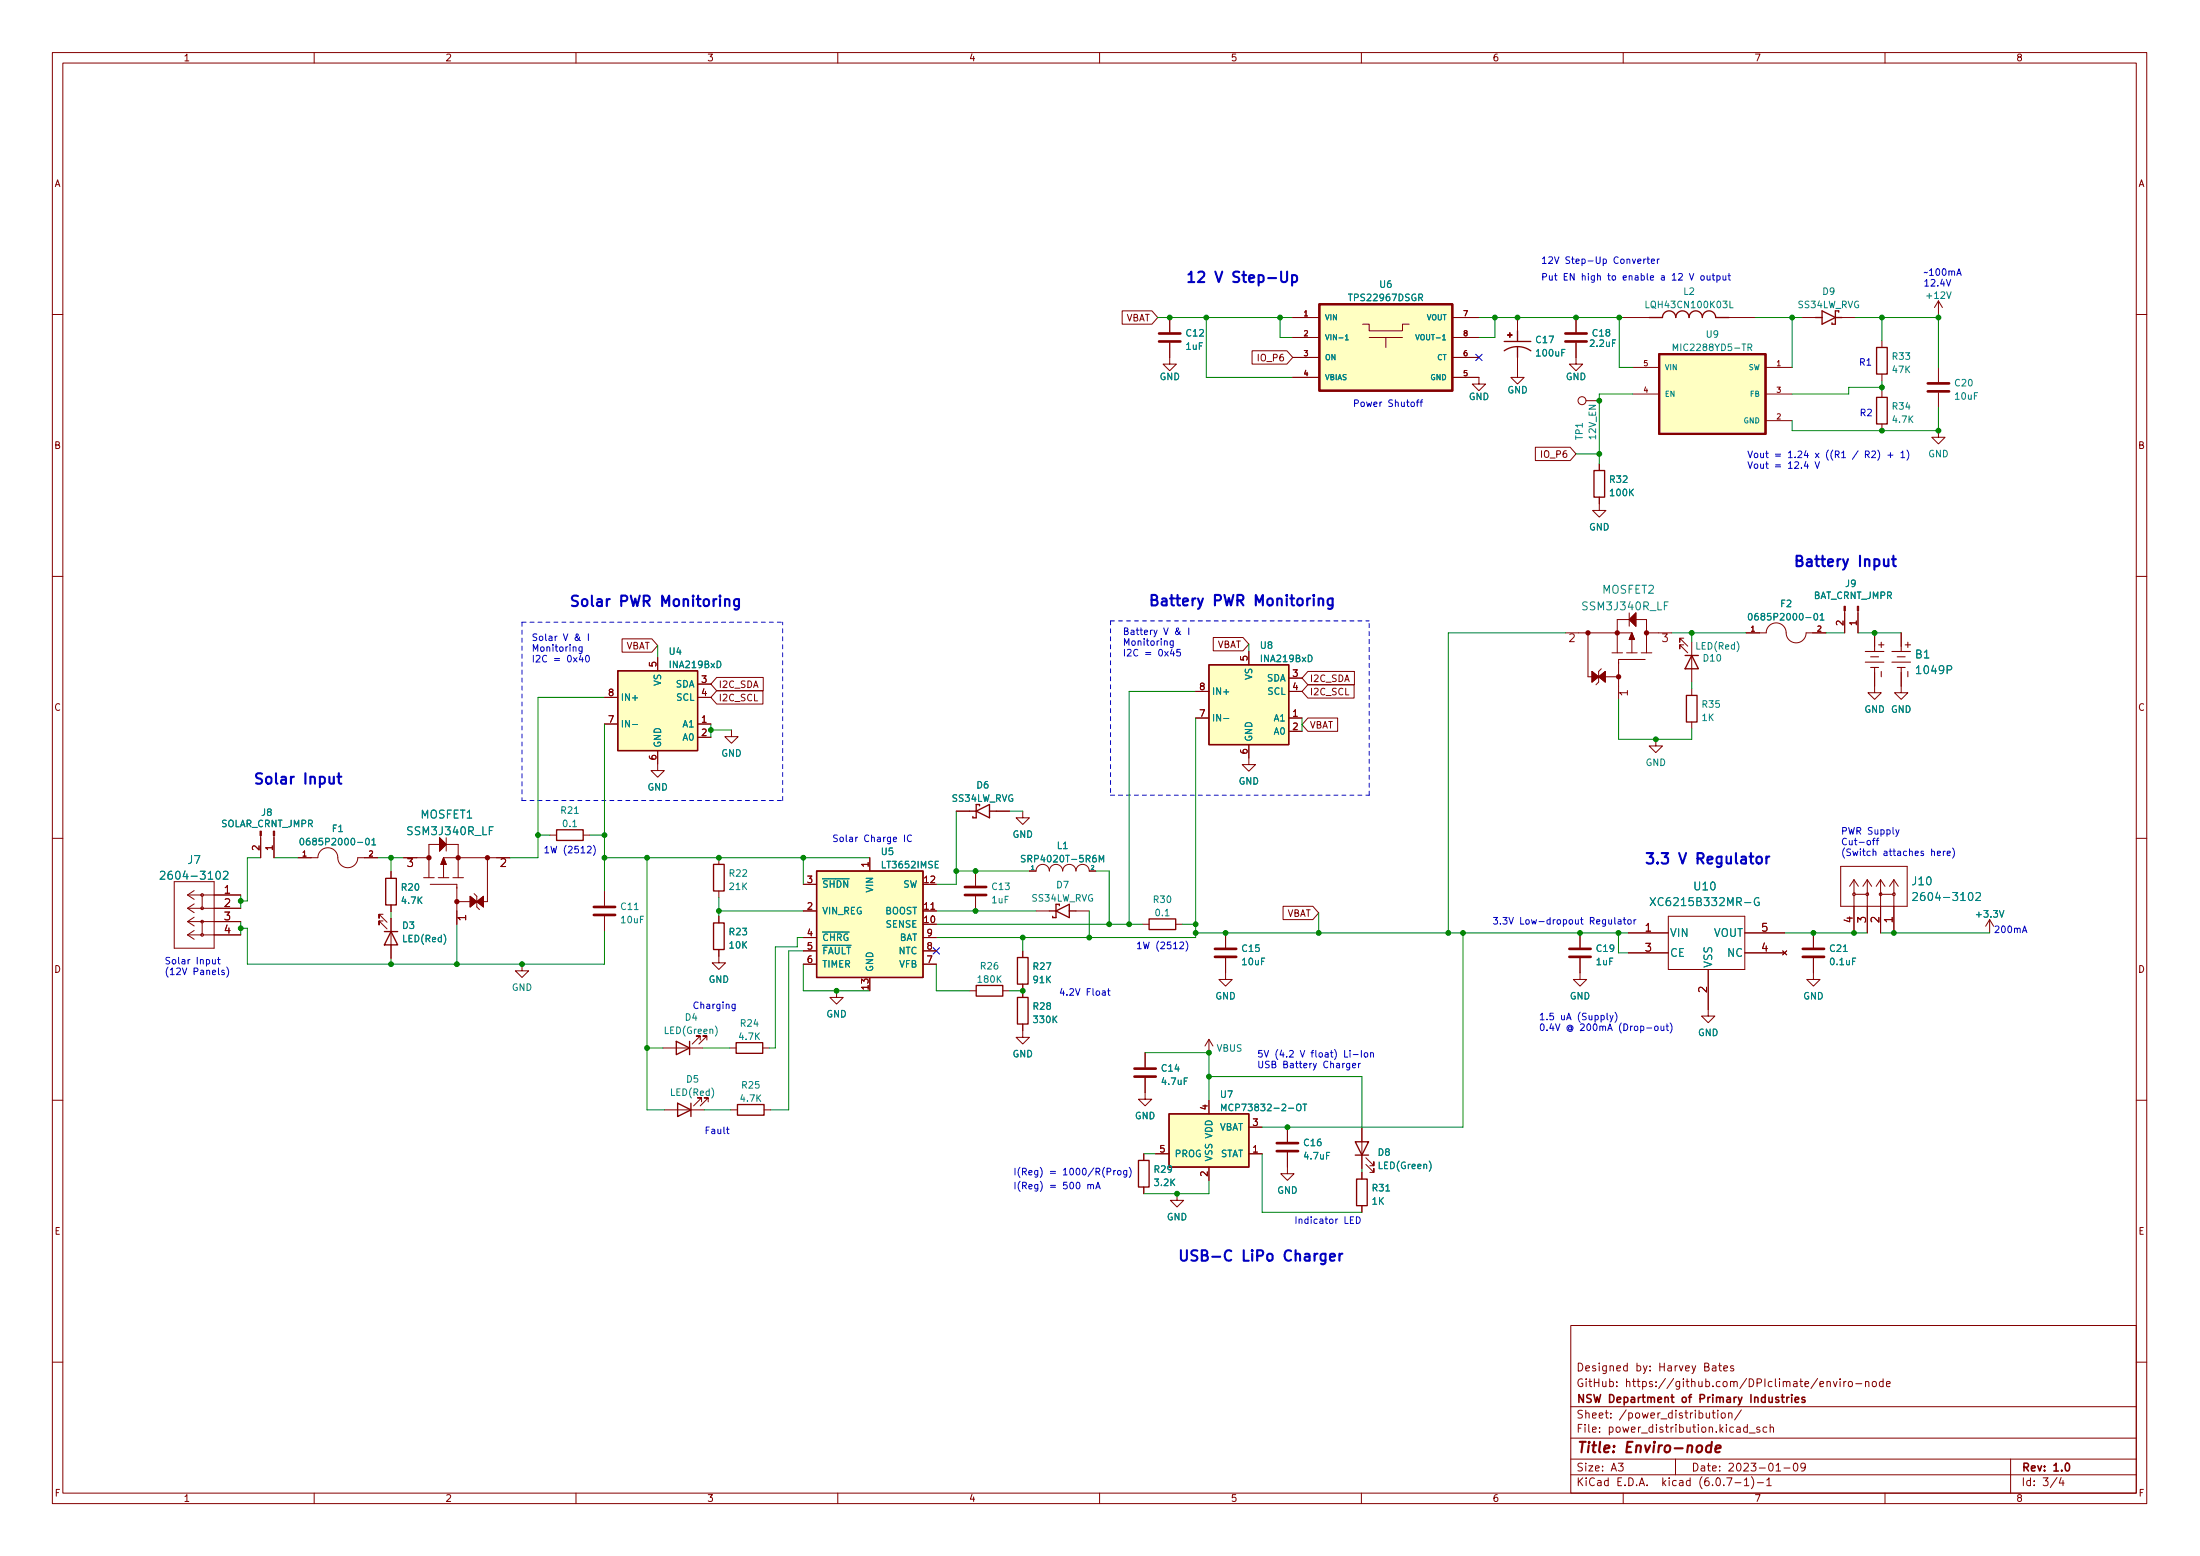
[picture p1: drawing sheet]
<svg xmlns="http://www.w3.org/2000/svg" width="420mm" height="297mm" viewBox="0 0 420 297" stroke-linecap="round" stroke-linejoin="round" font-family="sans-serif">
<g fill="none" stroke="#840000" stroke-width=".19">
<path d="M10 10h400v277h-400zM12 12h396v273h-396zM60 10v2M110 10v2M160 10v2M210 10v2M260 10v2M310 10v2M360 10v2M214.3 59.3h5.7l1.1 1.3-1.1 1.3h-5.7zM370.2 57.4l-.8 1.3M370.2 57.4v2.6"/>
<path d="M370.2 57.4l.8 1.3M10 60h2M223.4 65.4v4.1h1.3l-1.3 1.3-1.3-1.3h1.3M223.4 60.6v2.8M239.1 67h6.7l1.1 1.2-1.1 1.3h-6.7zM246.9 60.6h5.1M246.9 64.4h5.1M246.9 68.2h5.1M246.9 72h5.1M260.2 61.9h1.3v1.3h6.3v-1.3h1.3M261.5 64.4h6.3M264.7 64.4v1.9"/>
<path d="M277.4 72h5v1.3h1.3l-1.3 1.3-1.2-1.3h1.2M277.4 60.6h5M277.4 64.4h5M277.4 68.2h5M289.8 68.2v3.8h1.3l-1.3 1.3-1.3-1.3h1.3M289.8 60.6v2.6M301 65.4v4.1h1.3l-1.3 1.3-1.3-1.3h1.3M301 60.6v2.8M302.9 76.5h2.5M309.9 60.6h5.1M311.8 70.1h5.1M311.8 75.2h5.1"/>
<path d="M330.2 60.6h5.1M337.2 70.1h5.1M337.2 75.2h5.1M344.2 60.6h2.5M351.8 60.6h2.5M359.4 65.1v1.2M359.4 71.4v1.3M359.4 74.6v1.3M370.2 70.1v2.8M370.2 75v2.8M408 60h2M293.2 85.4h6.7l1.1 1.3-1.1 1.2h-6.7z"/>
<path d="M305.4 94.9v2.5h1.3l-1.3 1.3-1.2-1.3h1.2M305.4 88.6v1.2M337.2 80.3h5.1M359.4 80.9v1.3M370.2 82.2v1.3h1.3l-1.3 1.2-1.3-1.2h1.3M10 110h2M311.1 118.3h-2.2v6.3M311.1 117v2.5M312.4 117v2.5l-1.3-1.2zM312.4 118.3h2.1v6.3M352.3 116.6v4.2M354.8 116.6v4.2"/>
<path d="M408 110h2M115.4 138.2h2.6M115.4 133.1h2.6M118.8 122h5.7l1.1 1.2-1.1 1.3h-5.7zM125.6 125.5v2.6M133.2 138.2h2.6M133.2 130.6h2.6M133.2 133.1h2.6M136.9 131.9h8.8v2.5h-8.8l-1.1-1.3zM136.9 129.3h8.9v2.6h-8.9l-1.1-1.3zM139.7 139.4v1.2h1.3l-1.3 1.3-1.3-1.3h1.3M228.3 137.1h2.6"/>
<path d="M228.3 132h2.6M231.7 121.7h5.7l1.1 1.3-1.1 1.2h-5.7zM238.5 124.4v2.5M246.1 137.1h2.6M246.1 139.6h2.6M246.1 129.4h2.6M246.1 132h2.6M249.8 137.1h5.7v2.5h-5.7l-1.1-1.3zM249.8 130.7h8.8v2.6h-8.8l-1.1-1.3zM249.8 128.2h8.9v2.5h-8.9l-1.1-1.3zM299 120.8h12.7M303.3 120.8v8.4h.7"/>
<path d="M304 128.2v2l2.6-2v2zM305.8 127.7l-.5 .5v2l-.5 .5M306.6 129.2h2.5M307.8 124.6h2.1M310.6 124.6h2.1M311.7 122.1v2.5M311.7 120.8l.5 1.3h-1.1zM313.4 124.6h2.1M314.2 125.9h-5.1v7.6M314.5 120.8h4.8M321.6 121.8h-.8v.8v-.8l1.5 1.6M321.6 123.1h-.8v.8v-.8l1.5 1.5"/>
<path d="M323.1 122.6v7.6M323.1 131.5v1.3M323.1 137.8v1.3M333.5 120.8h3.8a1.93 1.93 0 0 1 2.1-1.9 1.93 1.93 0 0 1 1.8 2.2 1.9 1.9 0 0 0 2 1.6 1.9 1.9 0 0 0 1.7-1.9h3.8M358 128.4v3.8h1.3l-1.3 1.3-1.3-1.3h1.3M358 120.8v2.6M363.1 128.4v3.8h1.3l-1.3 1.3-1.3-1.3h1.3M363.1 120.8v2.6M49.8 159.5v4.2M52.3 159.5v4.2M83.9 159.9l1.3 1.3-1.3 1.3zM85.2 159.9v2.6"/>
<path d="M105 159.4h1.3M111.4 159.4h1.2M125.6 143.3v3.8h1.3l-1.3 1.3-1.3-1.3h1.3M133.2 140.8h2.6M182.6 154.8h2.6M190.2 154.8h2.6M195.3 154.8v1.3h1.3l-1.3 1.3-1.2-1.3h1.2M238.5 142.1v3.9h1.3l-1.3 1.2-1.3-1.2h1.3M316.2 141.1v1.3h1.3l-1.3 1.3-1.2-1.3h1.2M10 160h2M33.3 168.3h7.6v12.7h-7.6zM35.8 178.5h10.2"/>
<path d="M35.8 178.5l1.3 .8M35.8 175.9h10.2M35.8 175.9l1.3 .9M35.8 173.4h10.2M35.8 173.4l1.3 .8M35.8 170.9h10.2M35.8 170.9l1.3 .8M37.1 177.6l-1.3 .9M37.1 175.1l-1.3 .8M37.1 172.6l-1.3 .8M37.1 170l-1.3 .9M38.4 178.5h.1"/>
<path d="M38.4 175.9h.1M38.4 173.4h.1M38.4 170.9h.1M38.6 171.1v2M38.6 176.2v2M64.5 163.7a1.91 1.91 0 0 0-1.9-1.9 1.91 1.91 0 0 0-1.9 1.9h-3.8M64.5 163.7a1.91 1.91 0 0 0 1.9 1.9 1.91 1.91 0 0 0 1.9-1.9M68.3 163.7h3.8M73.2 174.5h-.8v.8v-.8l1.5 1.6M73.2 175.8h-.8v.8v-.8l1.5 1.5M74.7 166.4v1.3M74.7 172.8v1.2"/>
<path d="M74.7 175.3v7.6M77.1 163.7h4.8M80.9 167.5h2M82.2 168.8h5v7.6M83.7 167.5h2M83.9 161.2h-2v6.3M84.7 165v2.5M84.7 163.7l.5 1.3h-1zM84.7 163.7h12.7M85.2 161.2h2.3v6.3M86.5 167.5h2M87.2 172.1h2.6"/>
<path d="M89.8 171.1v2l2.5-2v2zM90.6 170.6l.5 .5v2l.5 .5M93.1 163.7v8.4h-.8M115.4 170.1v2.8M115.4 174.9v2.8M137.3 163.7v1.3M137.3 170.1v1.3M137.3 174.9v1.3M153.4 168.8h2.6M153.4 173.9h2.6M153.4 179h2.6M166.1 163.7v2.6"/>
<path d="M176.3 173.9h2.5M176.3 179h2.5M186.3 166.3v2.8M186.3 171.1v2.8M196.6 166.3h1.3a1.27 1.27 0 0 1 1.2-1.3 1.27 1.27 0 0 1 1.3 1.3 1.27 1.27 0 0 1 1.3-1.3 1.27 1.27 0 0 1 1.2 1.3 1.27 1.27 0 0 1 1.3-1.3 1.27 1.27 0 0 1 1.3 1.3 1.27 1.27 0 0 1 1.3-1.3 1.27 1.27 0 0 1 1.2 1.3h1.3M197.9 173.9h2.5M205.5 173.9h2.5M218.2 176.4h1.3M224.5 176.4h1.3M234.1 178.1v2.8M245 173h5.7l1.1 1.3-1.1 1.3h-5.7zM301.8 178.1v2.8"/>
<path d="M311 178.1h7.6M318.6 174.9h14.6v10.2h-14.6zM333.2 178.1h7.6M346.3 178.1v2.8M351.5 165.4h12.7v7.6h-12.7zM354.1 170.5h.1M354.1 167.9v10.2M354.1 167.9l-.9 1.3M354.1 167.9l.8 1.3M354.3 170.7h2.1M356.6 170.5h.1M356.6 167.9v10.2"/>
<path d="M356.6 167.9l-.8 1.3M356.6 167.9l.9 1.3M359.2 170.5h.1M359.2 167.9v10.2M359.2 167.9l-.9 1.3M359.2 167.9l.8 1.3M359.4 170.7h2M361.7 170.5h.1M361.7 167.9v10.2M361.7 167.9l-.8 1.3M361.7 167.9l.8 1.3M380 175.6l-.8 1.2"/>
<path d="M380 175.6v2.5M380 175.6l.7 1.2M408 160h2M99.7 184.1v1.2h1.3l-1.3 1.3-1.3-1.3h1.3M133.7 198.5v-.7h-.7h.7l-1.5 1.5M135 198.5v-.7h-.8h.8l-1.5 1.5M137.3 181.3v2.5h1.3l-1.3 1.3-1.3-1.3h1.3M153.4 181.5h2.6M153.4 184.1h2.6M159.8 189.1v1.3h1.2l-1.2 1.3-1.3-1.3h1.3M176.3 181.5h2.5M176.3 184.1h2.5"/>
<path d="M185.2 189.1h1.2M191.5 189.1h1.3M195.3 195.5v2.5h1.3l-1.3 1.3-1.2-1.3h1.2M195.3 181.5v1.3M195.3 187.9v2.5M230.9 198.4v2.6M230.9 198.4l-.8 1.3M230.9 198.4l.7 1.3M234.1 182.9v4.1h1.2l-1.2 1.3-1.3-1.3h1.3M301.8 182.9v4.1h1.2l-1.2 1.3-1.3-1.3h1.3M311 181.9h7.6M326.2 185.1v8.9h1.3l-1.3 1.2-1.2-1.2h1.2"/>
<path d="M333.2 181.9h7.6M340.5 181.5l.7 .8M341.2 181.5l-.7 .8M346.3 182.9v4.1h1.3l-1.3 1.3-1.2-1.3h1.2M10 210h2M126.6 200.1h7.6M126.9 211.9h7.6M134 210.3v-.7h-.8h.8l-1.5 1.5M135.3 210.3v-.7h-.8h.8l-1.6 1.5M139.3 200.1h1.3M139.6 211.9h1.2M145.7 200.1h1.2"/>
<path d="M145.9 211.9h1.3M218.7 205.8v4h1.3l-1.3 1.3-1.3-1.3h1.3M218.7 201v2.7M230.9 210.1v2.5M238.5 215.2h2.5M245.9 215.2v2.8M260.1 215.4v7.6M408 210h2M218.4 220.3v1.2M218.4 226.6v1.3M220.7 220.3h2.6M224.8 227.9v1.2h1.3l-1.3 1.3-1.3-1.3h1.3"/>
<path d="M230.9 222.8v2.5M238.5 220.3h2.5M245.9 220v4.1h1.2l-1.2 1.2-1.3-1.2h1.3M260.1 223.8v1.3M260.1 230.2v1.2M260.9 222.3l1.5 1.5v-.8v.8h-.8M260.9 221l1.5 1.5v-.7v.7h-.8M300 253h108v32h-108zM10 260h2M300 278.5h108M300 274.5h108M300 268.5h108"/>
<path d="M309.1 279.3h.9l-.5 .6 .4 .1v.7l-.2 .1-.6-.1M320 278.5v3M325.9 269.7v.9l.4 .1 .2-.1M326.5 269.7v1M327 269.7h.6M327.1 260.8h.5l.1 .9M327.2 269.2v1.3l.4 .2M327.7 261.1h-.5a.29 .29 0 0 0-.2 .3 .29 .29 0 0 0 .2 .3l.5-.1M328.1 269.2v.2M328.1 269.7v1M328.2 260.7h.6M328.4 260.2v1.3l.4 .2"/>
<path d="M328.9 269.8l.3-.1 .3 .3v.4l-.3 .3-.3-.1-.2-.2zM329.2 261.2l.7-.1v-.3l-.5-.1-.2 .2 .1 .7h.6M330.1 269.9l.2-.2 .4 .1 .1 .9M330.1 269.7v1M331.1 260.8l-.4-.1-.2 .2 .1 .2 .5 .2v.3h-.6M332.6 269.1l-1.3 2M333.7 272.5l-.4-.1-.3 .3 .1 .6h.6M333.7 271.9v1.5M334.1 273.6h1.1M336.1 272.5l-.4-.1-.2 .2 .1 .2 .5 .2v.3h-.6M337.4 272.5l-.4-.1-.3 .3 .1 .6h.6M338.1 272.6l.2-.2 .3 .1 .1 .9"/>
<path d="M338.1 271.9v1.5M342.7 279.4l.2-.1a.8 .8 0 0 1 .5 .8 .8 .8 0 0 1-.5 .7 1 1 0 0 1-.2-1.4zM344.8 280l-.3 .2h-.3l-.3-.2 .2-.6 .4-.1 .2 .2a.99 .99 0 0 1-.3 1.3h-.3M347.6 264.2l.7-.1-.1-.3-.4-.1-.2 .2v.7h.6M348.9 263.9l.2-.2 .4 .1 .1 .9M348.9 263.7v1M350.1 263.7l.4 1 .4-1M351.4 263.2v.2M351.4 263.7v1M352.1 263.7v1M352.6 263.7l-.3 .1-.2 .2M353.1 263.8l.4-.1 .3 .3v.4l-.3 .3-.4-.1-.1-.2z"/>
<path d="M354.4 264.1h1.2M356.3 263.9l.2-.2 .3 .1 .1 .9M356.3 263.7v1M357.7 263.8l.4-.1 .3 .3v.4l-.3 .3-.4-.1-.1-.2zM359.6 263.8l-.4-.1-.3 .3 .2 .6h.5M359.6 263.2v1.5M360.3 264.2l.7-.1-.1-.3-.4-.1-.2 .2v.7h.6M384 278.5v6.5M408 260h2M60 285v2M110 285v2M160 285v2"/>
<path d="M210 285v2M260 285v2M300 281.5h108M310 285v2M329.8 282.1h1l-.7 1.5M331.4 283h1.1M333.1 282.5l.5-.4v1.5M333.1 283.6h.9M334.5 281.9a1.72 1.72 0 0 1 0 2.3M335.6 283h1.2M337.4 282.5l.5-.4v1.5M337.4 283.6h.9"/>
<path d="M339.2 280.8h.9M340.7 280.2h1.2M360 285v2M392.9 282l-1.3 2M393.6 282l-.3 1.1h.9M394 282.6v1"/>
<circle cx="302.1" cy="76.5" r=".76"/>
<circle cx="38.6" cy="175.9" r=".25"/>
<circle cx="38.6" cy="178.5" r=".25"/>
<circle cx="38.6" cy="170.9" r=".25"/>
<circle cx="38.6" cy="173.4" r=".25"/>
<circle cx="354.1" cy="170.7" r=".25"/>
<circle cx="356.6" cy="170.7" r=".25"/>
<circle cx="359.2" cy="170.7" r=".25"/>
<circle cx="361.7" cy="170.7" r=".25"/>
</g>
<path d="M340.2 266.7h.6M340.4 266.2v1.3l.4 .2M341.3 266.7v1M341.7 266.7l-.3 .1-.1 .2M342.2 266.2v.2M342.2 266.7v1M342.8 267.2l.7-.1v-.3l-.5-.1-.2 .2 .1 .7h.6M344.7 266.8l-.4-.1-.2 .2 .1 .2 .5 .2v.3h-.6M394.6 279.4l.2-.1a.8 .8 0 0 1 .5 .8 .8 .8 0 0 1-.5 .7 1 1 0 0 1-.2-1.4z" fill="none" stroke="#840000" stroke-width=".3"/>
<path d="M326.8 276a.66 .66 0 0 0-.9 .3l-.1 .6 .1 .2h.8M326.9 275.2l-.2 2M327.6 276.6l1-.2v-.4h-.8l-.2 1 .2 .2 .6-.1" fill="none" stroke="#840000" stroke-width=".4"/>
<g fill="none" stroke="#840000" stroke-width=".25">
<path d="M348 59.3l2.5 1.3-2.5 1.3zM350.5 59.3v2.6h-.6v-.3M287.3 67a4.4 4.4 0 0 1 5.1 0M287.3 65.2h5.1M289.8 63.2v2M289.8 66.2v2M315 60.6h2.5a1.27 1.27 0 0 1 1.3-1.3 1.27 1.27 0 0 1 1.2 1.3 1.27 1.27 0 0 1 1.3-1.3 1.27 1.27 0 0 1 1.3 1.3 1.27 1.27 0 0 1 1.2-1.3 1.27 1.27 0 0 1 1.3 1.3 1.27 1.27 0 0 1 1.3-1.3 1.27 1.27 0 0 1 1.3 1.3h2.5M346.7 60.6h1.3M350.5 60.6h1.3M358.4 66.3h2v5.1h-2zM358.4 75.9h2v5h-2zM304.4 89.8h2.1v5.1h-2.1z"/>
<path d="M118 128.1h15.2v15.2h-15.2zM230.9 126.9h15.2v15.2h-15.2zM321.8 125.1h2.6M322.1 132.8h2v5h-2zM323.1 125.1l1.3 2.6h-2.6zM106.3 158.4h5.1v2h-5.1zM185.2 154.8h1.2M186.4 154.8l2.6-1.2v2.5zM186.4 153.6v2.5h-.6v-.2M189 154.8h1.2M73.4 177.8h2.5M73.7 167.7h2v5.1h-2z"/>
<path d="M74.7 177.8l1.2 2.6h-2.5zM136.3 165h2v5.1h-2zM136.3 176.2h2v5.1h-2zM156 166.3h20.3v20.3h-20.3zM200.4 173.9h1.3M201.7 173.9l2.5-1.3v2.6zM201.7 172.6v2.6h-.7v-.3M204.2 173.9h1.3M219.5 175.4h5v2.1h-5zM129.2 198.8l2.5 1.3-2.5 1.2zM131.7 198.8v2.5M140.6 199h5.1v2.1h-5.1z"/>
<path d="M186.4 188.1h5.1v2.1h-5.1zM194.3 182.8h2v5.1h-2zM194.3 190.4h2v5.1h-2zM129.4 210.6l2.6 1.3-2.6 1.2zM132 210.6v2.5M140.8 210.9h5.1v2h-5.1zM223.3 212.6h15.2v10.2h-15.2zM258.8 218h2.6l-1.3 2.5zM217.4 221.5h2.1v5.1h-2.1zM258.8 220.5h2.6M259.1 225.1h2v5.1h-2z"/>
</g>
<g fill="none" stroke="#008484" stroke-width=".19">
<path d="M330.4 57.5v1.3h.6M256.9 64.2l.3-.3v1M256.9 64.9h.6M270.4 63.9l.3 1 .4-1M319.6 66.9v-1.2l.4 .9 .4-.9v1.2M333.8 66.3h.6l.2-.2-.1-.3-.7-.1v1.2M334.1 66.3l.5 .6M334 117.2l.2-.1a.68 .68 0 0 1 .4 .6 .68 .68 0 0 1-.4 .7l-.3-.5zM347.6 117.5l.4-.4v1.3M347.6 118.4h.7M120.8 138.3h1M233.7 137.2h1"/>
<path d="M30.6 166.5l.6-.2 .2 .2 .1 .3-.9 1h.9M42.7 166.5l.6-.2 .2 .2v.3l-.9 1h.9M57.4 160.1l.2-.1a.68 .68 0 0 1 .4 .7 .68 .68 0 0 1-.4 .6l-.3-.5zM71 160.4l.4-.4v1.3M71 161.3h.7M195.8 163.3h-.5l-.2 .2 .1 .3 .5 .3v.3l-.2 .1h-.4M209.9 164.5v-1.2l.5 .9 .4-.9v1.2M315.2 171.4l1 1.5M316.2 171.4l-1 1.5M335.9 171.4a.71 .71 0 0 0-.9 .7 .71 .71 0 0 0 .9 .7l.1-.6h-.3M365.3 170.5l.6-.1 .2 .1 .1 .3-1 1.1h1M377.4 170.5l.5-.1 .3 .1v.3l-.9 1.1h.9"/>
<path d="M233.3 212v-1.2l.4 .9 .4-.9v1.2M248.8 210.8h.8M249.2 210.8v1.2"/>
</g>
<g fill="none" stroke="#840000" stroke-width=".51">
<path d="M221.4 63.7h4M221.4 65.2h4M299 63.7h4M299 65.2h4M368.2 74.7h4M368.2 73.2h4M113.4 174.7h4.1M113.4 173.1h4.1M184.3 169.3h4M184.3 170.9h4M232 182.7h4.1M232 181.1h4.1"/>
<path d="M299.7 182.7h4.1M299.7 181.1h4.1M344.3 182.7h4.1M344.3 181.1h4.1M216.7 205.5h4M216.7 204h4M243.8 219.7h4.1M243.8 218.2h4.1"/>
<circle cx="303.3" cy="120.8" r=".25"/>
<circle cx="308.9" cy="120.8" r=".25"/>
<circle cx="309.1" cy="129.2" r=".25"/>
<circle cx="314.5" cy="120.8" r=".25"/>
<circle cx="81.9" cy="163.7" r=".25"/>
<circle cx="87.2" cy="172.1" r=".25"/>
<circle cx="87.5" cy="163.7" r=".25"/>
<circle cx="93.1" cy="163.7" r=".25"/>
</g>
<g fill="#ffffc2" stroke="#ffffc2" stroke-width=".19">
<path d="M223.3 212.6h15.2v10.2h-15.2z"/>
<path d="M118 128.1h15.2v15.2h-15.2z"/>
<path d="M252 58.1h25.4v16.5h-25.4z"/>
<path d="M230.9 126.9h15.2v15.2h-15.2z"/>
<path d="M316.9 67.6h20.3v15.2h-20.3z"/>
<path d="M156 166.3h20.3v20.3h-20.3z"/>
</g>
<g fill="#840000" stroke="#840000" stroke-width=".19">
<path d="M352.2 115.7h.2v.9h-.2z"/>
<path d="M354.7 115.7h.3v.9h-.3z"/>
<path d="M84.7 163.7l.5 1.3h-1z"/>
<path d="M83.9 159.9l1.3 1.3-1.3 1.3z"/>
<path d="M89.8 171.1l1.3 1 1.2-1v2l-1.2-1-1.3 1z"/>
<path d="M49.7 158.7h.2v.8h-.2z"/>
<path d="M52.2 158.7h.3v.8h-.3z"/>
<path d="M311.7 120.8l.5 1.3h-1.1z"/>
<path d="M312.4 117v2.5l-1.3-1.2z"/>
<path d="M304 128.2l1.3 1 1.3-1v2l-1.3-1-1.3 1z"/>
<path d="M288.3 63.5h.1v.9h-.1z"/>
<path d="M287.9 63.9h.9v.1h-.9z"/>
</g>
<g fill="none" stroke="#840000" stroke-width=".2">
<path d="M356.2 124.4h3.6M356.2 126.4h3.6M357.3 125.4h1.5M357.3 127.4h1.5M358 123.4v.9M358 127.4v1M358.8 123.1h1M359.3 122.6v1M359.3 128.2v1M361.3 124.4h3.6M361.3 126.4h3.6M362.3 125.4h1.6"/>
<path d="M362.3 127.4h1.6M363.1 123.4v.9M363.1 127.4v1M363.9 123.1h1M364.4 122.6v1M364.4 128.2v1"/>
</g>
<path d="M252 58.1h25.4v16.5h-25.4zM316.9 67.6h20.3v15.2h-20.3z" fill="none" stroke="#840000" stroke-width=".41"/>
<g fill="none" stroke="#0000c2" stroke-width=".19">
<path d="M312.8 49.9l.6-.1-.1-.3h-.3l-.2 .1v.6h.5M313.9 49.5v.8M314.3 49.5l-.4 .2M314.5 49.5h.5M314.7 49v1.1l.3 .2M315.4 49.9l.6-.1-.1-.3h-.3l-.2 .1v.6h.5M316.5 49.5v.8M316.9 49.5l-.4 .2M322.6 52.2l.5 1.3 .4-1.3M324.9 52.7l.2-.1 .3 .1 .1 .5-.1 .2-.3 .1-.2-.1zM326 52.6l.1 .8 .3 .1 .2-.1M326.6 52.6v.9"/>
<path d="M327 52.6h.5M327.2 52.2v1.1l.3 .2M327.9 52.7l.4-.1 .2 .3-.1 .5h-.5M327.9 52.6v1.3M329 52.6l.1 .8 .3 .1 .2-.1M329.6 52.6v.9M330 52.6h.5M330.2 52.2v1.1l.3 .2M371.7 53.3l.4 1.3 .5-1.3M373.7 52.6l.4-1.3 .5 1.3M269.5 76.9l.2-.1 .4 .1v.5l-.1 .1-.3 .1-.2-.1zM270.5 76.8h.5"/>
<path d="M271 76.3l-.3 .2v1.1M271.2 76.8h.5M271.7 76.3l-.3 .2v1.1M344.9 88.1l-.3 .9h.8M345.2 88.6v.8M346.6 88.1l.5 1.3 .4-1.3M356.3 86.8l.6-.1 .1-.2-.1-.3-.6-.1v1.3M356.6 86.8l.4 .6M357.5 86.2l.5-.1 .2 .4-.8 .9h.8M358.6 85.9a1.46 1.46 0 0 1 0 2M360.6 86.9h.9M361 86.4v1"/>
<path d="M363 86.5l.4-.4v1.3M363 87.4h.8M364.2 85.9a1.46 1.46 0 0 1 0 2M227 119.9v1.2M110.7 121.6l-.3 .6a.34 .34 0 0 1-.5 0 .34 .34 0 0 1 .1-.5l.4-.4v-.2h-.3a1.21 1.21 0 0 0 .8 1.2M110.9 125l-.3 .9h.8M111.2 123.5v1l-.3 .3-.3-.1M111.2 123.5h-.4l-.2 .2 .1 .6h.5M111.2 125.5v.9M112 125.2l.1-.1a.68 .68 0 0 1 .5 .6 .68 .68 0 0 1-.5 .7l-.3-.5zM112.4 121v1.3M223.8 123.9l-.3 .9h.8"/>
<path d="M224.1 122.3v1.1l-.3 .2-.3-.1M224.1 122.4l-.4-.1-.2 .3 .1 .5h.5M224.1 124.4v.8M225.3 120.5l-.2 .5a.34 .34 0 0 1-.5 .1 .34 .34 0 0 1 0-.6l.5-.4-.1-.2h-.3a1.21 1.21 0 0 0 .8 1.2M225.4 124h-.6l-.1 .6 .2-.2 .4 .1 .2 .2-.1 .4-.2 .1-.5-.1M172.7 159.4v1.3M174.1 159.5a.6 .6 0 0 0-.9 .4 .6 .6 0 0 0 .6 .8l.3-.2M362.1 158.4l.3 .8M362.7 158.4l-.4 1.1-.2 .2M112.2 161.7l.5-.1 .2 .3-.8 .9h.8M113.3 161.4a1.46 1.46 0 0 1 0 1.9M225.3 180l.5-.2 .3 .4-.8 .9h.8"/>
<path d="M226.5 179.7a1.46 1.46 0 0 1 0 1.9M307.2 175.6l.1 .8h.3l.2-.1M307.8 175.6v.8M308.4 175.1v1.1l.2 .2M309 175.6h.5l.1 .8M309.6 175.9h-.4l-.2 .2 .2 .3h.4M310 175.6h.5M310.2 175.1v1.1l.3 .2M310.9 175.7l.2-.1 .4 .1v.5l-.1 .2h-.3l-.2-.1zM312.1 175.6v.8M312.4 175.6l-.3 .2M357.6 160.4h.5"/>
<path d="M358.1 160l-.3 .2v1.1M358.3 160.4h.5M358.8 160l-.3 .2v1.1M370 162.9l.6-.1-.1-.3h-.3l-.2 .2 .1 .6h.4M371.1 162.5v.8M371.5 162.5l-.4 .2M371.9 162.9l.6-.1-.1-.3h-.3l-.2 .2v.6h.5M372.9 161.9a1.46 1.46 0 0 1 0 1.9M386.2 178l.5-1.2 .4 1.2M386.4 177.7h.6M40.6 183.2v.8h.3l.2-.1M41.1 183.2v.8"/>
<path d="M41.5 183.2h.5M41.7 182.7v1.1l.3 .2M42.8 185.3l-.3-.1-.2 .2 .1 .2 .4 .1v.3h-.5M43.3 184.6a1.46 1.46 0 0 1 0 1.9M140.4 191.7v1l-.3 .3-.3-.1M140.4 191.8l-.4-.1-.2 .2 .1 .6h.5M210.5 189.2h.5l.1 .8M211.1 189.5h-.4l-.2 .2 .2 .3 .4-.1M211.5 189.2h.5M211.7 188.7v1.1l.3 .2M306.9 193.4v1.1l.2 .2M307.5 193.8l.3 .9"/>
<path d="M308.1 193.8l-.4 1.2-.2 .1M308.4 193.2a1.46 1.46 0 0 1 0 2M314.5 196.2h1M316.1 196l.1-.1 .4 .1 .1 .5-.2 .2h-.3l-.1-.1zM317.2 195.9l.1 .8h.3l.2-.1M317.8 195.9v.8M318.2 195.9h.5M318.4 195.5v1l.3 .2M319 195.3a1.46 1.46 0 0 1 0 1.9M138.7 215.6h.5M138.9 215.1v1.1l.3 .2M256.8 200.5v1.3h.6"/>
<path d="M257.8 203v1l-.3 .3-.3-.1M257.8 203.1l-.4-.1-.2 .2 .1 .6h.5M257.8 200.5v.1M257.8 201v.8M258.3 203.4l.6-.1v-.2l-.4-.1-.2 .2 .1 .6h.5M258.4 201.3h1M259.5 203v.8M259.8 203l-.3 .2M260 200.5v1.3M260.6 201.1l.2-.1 .4 .1v.5l-.1 .1-.3 .1-.2-.1zM261.8 201.1l.1-.1h.3l.1 .8M261.8 201v.8"/>
<path d="M193.8 223v1.3M193.8 225.7v1.3M194.8 222.8a1.46 1.46 0 0 0 0 2M194.8 225.5a1.46 1.46 0 0 0 0 1.9M195.3 223.7l.6-.1 .1-.2v-.3l-.7-.1v1.3M195.3 226.4l.6-.1 .1-.2v-.3l-.7-.1v1.3M195.6 223.7l.4 .6M195.6 226.4l.4 .6M196.5 223.9l.6-.2-.1-.2-.3-.1-.2 .2 .1 .6h.4M196.5 226.5l.6-.1v-.2l-.4-.1-.2 .2 .1 .6h.5M198.2 223.4v1.1l-.3 .2h-.3M198.2 223.5l-.4-.1-.2 .3 .1 .5h.5"/>
<path d="M247.5 232.3v1.3M248.1 232.8l.2-.1 .3 .1 .1 .8M248.1 232.7v.9"/>
</g>
<g fill="none" stroke="#0000c2" stroke-width=".4">
<path d="M244.7 51.9v1.6l.4 .4 .5-.1 .2-.3v-1.6M246.8 52.6l.5-.1 .4 .4v.6l-.2 .3h-.7M246.8 52.5v2M138.5 114.6a.5 .5 0 0 1 .8 .1v1M141.1 114.4v1.6a.54 .54 0 0 1-.8 .3M141.1 114.5l-.5-.1-.4 .3v.6l.2 .3h.7M251.8 114.4a.5 .5 0 0 1 .9 .1v1.1M254.5 114.2v1.7a.54 .54 0 0 1-.8 .2M254.5 114.3l-.6-.1-.3 .4v.6l.1 .3h.8M359.8 106.7l.1 1.3a.54 .54 0 0 0 .8-.1M360.7 106.7v1.4M361.3 106.7h.8"/>
<path d="M361.6 106.1v1.7l.1 .2 .4 .1M62.9 148.3l.1 1.2a.54 .54 0 0 0 .8-.1M63.8 148.3v1.3M64.4 148.3h.8M64.7 147.6v1.7l.1 .2 .4 .1M335.5 163.7a.54 .54 0 0 1 .6-.2 .54 .54 0 0 1 .4 .4v.6a.54 .54 0 0 1-.5 .4 .54 .54 0 0 1-.6-.4zM337.3 163.5v1.3M337.9 163.5l-.4 .1-.2 .3M253.1 239.3v1.7a.54 .54 0 0 1-.8 .2M253.1 239.4l-.5-.1-.4 .4v.6l.2 .3h.7M255.8 239.3v1.4M256.4 239.3l-.4 .1-.2 .3"/>
<path d="M254 240l1-.2-.1-.4-.6-.1-.3 .3 .1 1h.8"/>
</g>
<path d="M99.7 118.8v34M99.7 118.8h49.8M212.1 118.5v33.3M212.1 118.5h49.4M99.7 152.8h49.8M149.5 152.8v-34M212.1 151.8h49.4M261.5 151.8v-33.3" fill="none" stroke="#0000c2" stroke-width=".19" stroke-dasharray=".8 .8"/>
<g fill="none" stroke="#008400" stroke-width=".19">
<path d="M370.2 60v10.1M221.1 60.6h25.8M230.4 60.6v11.4h16.5M244.5 60.6v3.8h2.4M282.4 60.6h27.5M285.5 60.6v3.8h-3.1M309.2 60.6v9.5h2.6M311.8 75.2h-6.4v13.4M335.3 60.6h8.9M342.3 60.6v9.5M354.3 60.6h15.9M359.4 74h-6.3v1.2h-10.8"/>
<path d="M359.4 60.6v4.5M359.4 72.7v1.9M370.2 77.8v4.4h-27.9v-1.9M301 86.7h4.4M115.4 133.1h-12.7v30.6h-5.3M115.4 138.2v31.9M125.6 123.2v2.3M135.8 138.2v2.6M135.8 139.4h3.9M228.3 137.1v41.9h-49.5M228.3 132h-12.7v44.4M238.5 123v1.4"/>
<path d="M248.7 137.1v2.5M299 120.8h-22.4v57.3M309.1 133.5v7.6h14v-2M319.3 120.8h14.2M323.1 120.8v1.8M323.1 130.2v1.3M348.7 120.8h3.6M354.8 120.8h8.3M102.7 159.4h2.3M112.6 159.4h2.8M182.6 154.8v14h-3.8M192.8 154.8h2.5"/>
<path d="M46 177.2h1.2v6.9h68.2v-6.4M46 170.9v2.5M46 175.9v2.6M49.8 163.7h-2.6v8.3h-1.2M52.3 163.7h4.6M72.1 163.7h5M74.7 163.7v2.7M74.7 174v1.3M87.2 176.4v7.7M115.4 163.7h50.7M123.6 163.7v48.2h3.3M137.3 173.9h16.1"/>
<path d="M137.3 171.4v3.5M153.4 179h-1.1v1.8h-4.2v19.3h-1.2M153.4 163.7v5.1M178.8 176.4h39.4M178.8 173.9h19.1M182.6 166.3h14M195.3 179v2.5M208 173.9v5.1M209.3 166.3h2.5v10.1M225.8 176.4h2.5M228.3 178.1h82.7M251.8 174.3v3.8"/>
<path d="M279.4 178.1v37.1h-38.4M309.1 178.1v3.8h1.9M340.8 178.1h15.8M359.2 178.1h20.8M74.7 182.9v1.2M153.4 184.1v5h12.7M153.4 181.5h-2.8v30.4h-3.4M178.8 184.1v5h6.4M192.8 189.1h2.5M123.6 200.1h3M134.2 200.1h5.1M134.5 211.9h5.1"/>
<path d="M218.7 201h12.2v9.1M230.9 205.5h29.2v9.9M218.4 220.3h2.3M230.9 225.3v2.6h-12.5M241 220.3v11.1h19.1M260.1 223v.8"/>
</g>
<path d="M281.8 67.6l1.3 1.2M283.1 67.6l-1.3 1.2M178.2 180.9l1.2 1.2M179.4 180.9l-1.2 1.2" fill="none" stroke="#000084" stroke-width=".19"/>
<g fill="#008400" stroke="#008400" stroke-width=".19">
<circle cx="230.9" cy="201" r=".46"/>
<circle cx="230.9" cy="205.5" r=".46"/>
<circle cx="245.9" cy="215.2" r=".46"/>
<circle cx="224.8" cy="227.9" r=".46"/>
<circle cx="74.7" cy="163.7" r=".46"/>
<circle cx="46" cy="177.2" r=".46"/>
<circle cx="46" cy="172" r=".46"/>
<circle cx="87.2" cy="184.1" r=".46"/>
<circle cx="74.7" cy="184.1" r=".46"/>
<circle cx="159.8" cy="189.1" r=".46"/>
<circle cx="137.3" cy="163.7" r=".46"/>
<circle cx="123.6" cy="163.7" r=".46"/>
<circle cx="137.3" cy="173.9" r=".46"/>
<circle cx="123.6" cy="200.1" r=".46"/>
<circle cx="153.4" cy="163.7" r=".46"/>
<circle cx="186.3" cy="173.9" r=".46"/>
<circle cx="115.4" cy="159.4" r=".46"/>
<circle cx="115.4" cy="163.7" r=".46"/>
<circle cx="102.7" cy="159.4" r=".46"/>
<circle cx="99.7" cy="184.1" r=".46"/>
<circle cx="135.8" cy="139.4" r=".46"/>
<circle cx="195.3" cy="189.1" r=".46"/>
<circle cx="211.8" cy="176.4" r=".46"/>
<circle cx="208" cy="179" r=".46"/>
<circle cx="182.6" cy="166.3" r=".46"/>
<circle cx="195.3" cy="179" r=".46"/>
<circle cx="186.3" cy="166.3" r=".46"/>
<circle cx="228.3" cy="176.4" r=".46"/>
<circle cx="228.3" cy="178.1" r=".46"/>
<circle cx="215.6" cy="176.4" r=".46"/>
<circle cx="234.1" cy="178.1" r=".46"/>
<circle cx="305.4" cy="86.7" r=".46"/>
<circle cx="309.2" cy="60.6" r=".46"/>
<circle cx="305.4" cy="76.5" r=".46"/>
<circle cx="289.8" cy="60.6" r=".46"/>
<circle cx="301" cy="60.6" r=".46"/>
<circle cx="342.3" cy="60.6" r=".46"/>
<circle cx="316.2" cy="141.1" r=".46"/>
<circle cx="309.1" cy="178.1" r=".46"/>
<circle cx="301.8" cy="178.1" r=".46"/>
<circle cx="279.4" cy="178.1" r=".46"/>
<circle cx="251.8" cy="178.1" r=".46"/>
<circle cx="276.6" cy="178.1" r=".46"/>
<circle cx="285.5" cy="60.6" r=".46"/>
<circle cx="223.4" cy="60.6" r=".46"/>
<circle cx="230.4" cy="60.6" r=".46"/>
<circle cx="244.5" cy="60.6" r=".46"/>
<circle cx="323.1" cy="120.8" r=".46"/>
<circle cx="358" cy="120.8" r=".46"/>
<circle cx="354.1" cy="178.1" r=".46"/>
<circle cx="346.3" cy="178.1" r=".46"/>
<circle cx="361.7" cy="178.1" r=".46"/>
<circle cx="359.4" cy="82.2" r=".46"/>
<circle cx="370.2" cy="82.2" r=".46"/>
<circle cx="359.4" cy="74" r=".46"/>
<circle cx="370.2" cy="60.6" r=".46"/>
<circle cx="359.4" cy="60.6" r=".46"/>
</g>
<g font-size="2.8" fill="#0000c2">
<text x="226.3" y="53.9">12 V Step-Up</text>
<text x="342.4" y="108.2">Battery Input</text>
<text x="108.6" y="115.8">Solar PWR Monitoring</text>
<text x="219.2" y="115.7">Battery PWR Monitoring</text>
<text x="48.3" y="149.7">Solar Input</text>
<text x="313.9" y="164.9">3.3 V Regulator</text>
<text x="224.8" y="240.8">USB-C LiPo Charger</text>
</g>
<text font-size="2.8" fill="#840000" x="301" y="277.3">Title: Enviro-node</text>
<g font-size="2.1" fill="#008484">
<text x="306" y="113.3">MOSFET2</text>
<text x="302.5" y="116.5">SSM3J340R_LF</text>
<text x="365.8" y="125.7">B1</text>
<text x="366.3" y="128.7">1049P</text>
<text x="78.1" y="159.4">SSM3J340R_LF</text>
<text x="80.3" y="156.2">MOSFET1</text>
<text x="32" y="167.9">2604-3102</text>
<text x="35.9" y="164.9">J7</text>
<text x="316.4" y="173">XC6215B332MR-G</text>
<text x="323.7" y="170">U10</text>
<text x="365.3" y="169">J10</text>
<text x="366.7" y="172">2604-3102</text>
<text x="318.9" y="178.8">VIN</text>
<text x="327.2" y="178.8">VOUT</text>
<text x="318.9" y="182.6">CE</text>
<text x="327" y="184.8" transform="rotate(-90 327 184.8)">VSS</text>
<text x="330" y="182.6">NC</text>
</g>
<g font-size="2.1" fill="#840000">
<text x="299.6" y="122.6">2</text>
<text x="317.4" y="122.6">3</text>
<text x="310.9" y="132.8" transform="rotate(-90 310.9 132.8)">1</text>
<text x="77.8" y="165.5">3</text>
<text x="95.6" y="165.5">2</text>
<text x="42.9" y="170.6">1</text>
<text x="42.9" y="173.1">2</text>
<text x="42.9" y="175.7">3</text>
<text x="42.9" y="178.2">4</text>
<text x="89" y="175.7" transform="rotate(-90 89 175.7)">1</text>
<text x="314.2" y="177.8">1</text>
<text x="336.5" y="177.8">5</text>
<text x="353.8" y="176.1" transform="rotate(-90 353.8 176.1)">4</text>
<text x="356.4" y="176.1" transform="rotate(-90 356.4 176.1)">3</text>
<text x="358.9" y="176.1" transform="rotate(-90 358.9 176.1)">2</text>
<text x="361.4" y="176.1" transform="rotate(-90 361.4 176.1)">1</text>
<text x="314.2" y="181.6">3</text>
<text x="336.5" y="181.6">4</text>
<text x="326" y="189.5" transform="rotate(-90 326 189.5)">2</text>
<text x="301" y="261.8">Designed by: Harvey Bates</text>
<text x="301" y="267.8">NSW Department of Primary Industries</text>
<text x="301" y="264.8">GitHub: https://github.com/DPIclimate/enviro-node</text>
<text x="301" y="273.5">File: power_distribution.kicad_sch</text>
<text x="301" y="270.8">Sheet: /power_distribution/</text>
<text x="301" y="280.9">Size: A3</text>
<text x="323" y="280.9">Date: 2023-01-09</text>
<text x="386" y="280.9">Rev: 1.0</text>
<text x="301" y="283.7">KiCad E.D.A. kicad (6.0.7-1)-1</text>
<text x="386" y="283.7">Id: 3/4</text>
</g>
<g font-size="1.8" fill="#840000">
<text x="35" y="11.7">1</text>
<text x="85" y="11.7">2</text>
<text x="135" y="11.7">3</text>
<text x="185" y="11.7">4</text>
<text x="235" y="11.7">5</text>
<text x="285" y="11.7">6</text>
<text x="335" y="11.7">7</text>
<text x="385" y="11.7">8</text>
<text x="10.3" y="35.7">A</text>
<text x="408.3" y="35.7">A</text>
<text x="214.9" y="61.3">VBAT</text>
<text x="240.4" y="69">IO_P6</text>
<text x="10.3" y="85.7">B</text>
<text x="294.5" y="87.4">IO_P6</text>
<text x="408.3" y="85.7">B</text>
<text x="352" y="119.4" transform="rotate(-90 352 119.4)">2</text>
<text x="354.6" y="119.4" transform="rotate(-90 354.6 119.4)">1</text>
<text x="119.4" y="124">VBAT</text>
<text x="232.3" y="123.7">VBAT</text>
<text x="125.3" y="127.3" transform="rotate(-90 125.3 127.3)">5</text>
<text x="134" y="130.3">3</text>
<text x="137.2" y="131.3">I2C_SDA</text>
<text x="229.1" y="131.7">8</text>
<text x="238.3" y="126.1" transform="rotate(-90 238.3 126.1)">5</text>
<text x="246.9" y="129.2">3</text>
<text x="246.9" y="131.7">4</text>
<text x="250.1" y="130.2">I2C_SDA</text>
<text x="10.3" y="135.7">C</text>
<text x="116.2" y="138">7</text>
<text x="116.2" y="132.9">8</text>
<text x="134" y="138">1</text>
<text x="134" y="132.9">4</text>
<text x="137.2" y="133.9">I2C_SCL</text>
<text x="229.1" y="136.8">7</text>
<text x="246.9" y="136.8">1</text>
<text x="250.1" y="132.7">I2C_SCL</text>
<text x="408.3" y="135.7">C</text>
<text x="134" y="140.5">2</text>
<text x="238.3" y="143.9" transform="rotate(-90 238.3 143.9)">6</text>
<text x="246.9" y="139.4">2</text>
<text x="250.1" y="139.1">VBAT</text>
<text x="125.3" y="145.1" transform="rotate(-90 125.3 145.1)">6</text>
<text x="49.5" y="162.3" transform="rotate(-90 49.5 162.3)">2</text>
<text x="52.1" y="162.3" transform="rotate(-90 52.1 162.3)">1</text>
<text x="165.9" y="165.5" transform="rotate(-90 165.9 165.5)">1</text>
<text x="154.2" y="173.6">2</text>
<text x="154.2" y="168.6">3</text>
<text x="176.6" y="173.6">11</text>
<text x="176.6" y="168.6">12</text>
<text x="154.2" y="178.7">4</text>
<text x="176.6" y="176.2">10</text>
<text x="177.1" y="178.7">9</text>
<text x="245.6" y="175">VBAT</text>
<text x="10.3" y="185.7">D</text>
<text x="154.2" y="181.3">5</text>
<text x="154.2" y="183.8">6</text>
<text x="177.1" y="183.8">7</text>
<text x="177.1" y="181.3">8</text>
<text x="408.3" y="185.7">D</text>
<text x="165.9" y="188.9" transform="rotate(-90 165.9 188.9)">13</text>
<text x="230.6" y="211.9" transform="rotate(-90 230.6 211.9)">4</text>
<text x="239.3" y="214.9">3</text>
<text x="221.5" y="220">5</text>
<text x="239.3" y="220">1</text>
<text x="230.6" y="224.6" transform="rotate(-90 230.6 224.6)">2</text>
<text x="10.4" y="235.7">E</text>
<text x="408.4" y="235.7">E</text>
<text x="10.4" y="285.7">F</text>
<text x="35" y="286.7">1</text>
<text x="85" y="286.7">2</text>
<text x="135" y="286.7">3</text>
<text x="185" y="286.7">4</text>
<text x="235" y="286.7">5</text>
<text x="285" y="286.7">6</text>
<text x="335" y="286.7">7</text>
<text x="385" y="286.7">8</text>
<text x="408.4" y="285.7">F</text>
</g>
<g font-size="1.8" fill="#0000c2">
<text x="294.3" y="53.5">Put EN high to enable a 12 V output</text>
<text x="294.3" y="50.4">12V Step-Up Converter</text>
<text x="367.3" y="52.6">~100mA</text>
<text x="367.3" y="54.7">12.4V</text>
<text x="355" y="69.8">R1</text>
<text x="258.3" y="77.7">Power Shutoff</text>
<text x="355.1" y="79.4">R2</text>
<text x="333.6" y="87.4">Vout = 1.24 x ((R1 / R2) + 1)</text>
<text x="333.6" y="89.5">Vout = 12.4 V</text>
<text x="101.5" y="122.3">Solar V &amp; I</text>
<text x="101.5" y="124.4">Monitoring</text>
<text x="214.4" y="121.2">Battery V &amp; I</text>
<text x="214.4" y="123.2">Monitoring</text>
<text x="214.4" y="125.3">I2C = 0x45</text>
<text x="101.5" y="126.4">I2C = 0x40</text>
<text x="158.9" y="160.7">Solar Charge IC</text>
<text x="351.5" y="159.3">PWR Supply</text>
<text x="351.5" y="161.3">Cut-off</text>
<text x="103.8" y="162.9">1W (2512)</text>
<text x="351.5" y="163.4">(Switch attaches here)</text>
<text x="285" y="176.5">3.3V Low-dropout Regulator</text>
<text x="380.7" y="178.1">200mA</text>
<text x="31.4" y="184.1">Solar Input</text>
<text x="216.9" y="181.2">1W (2512)</text>
<text x="31.4" y="186.1">(12V Panels)</text>
<text x="202.2" y="190.1">4.2V Float</text>
<text x="132.2" y="192.6">Charging</text>
<text x="293.9" y="194.7">1.5 uA (Supply)</text>
<text x="293.9" y="196.8">0.4V @ 200mA (Drop-out)</text>
<text x="240" y="201.9">5V (4.2 V float) Li-Ion</text>
<text x="240" y="203.9">USB Battery Charger</text>
<text x="134.5" y="216.5">Fault</text>
<text x="197" y="227">I(Reg) = 500 mA</text>
<text x="198.5" y="224.4">I(Reg) = 1000/R(Prog)</text>
<text x="248.6" y="233.6">Indicator LED</text>
</g>
<g font-size="1.8" fill="#008484">
<text x="257.9" y="57.5">TPS22967DSGR</text>
<text x="263.5" y="54.9">U6</text>
<text x="314.8" y="58.8">LQH43CN100K03L</text>
<text x="321.5" y="56.3">L2</text>
<text x="343.3" y="58.8">SS34LW_RVG</text>
<text x="348.1" y="56.3">D9</text>
<text x="368.1" y="57">+12V</text>
<text x="226.6" y="64.2">C12</text>
<text x="293.4" y="65.5">C17</text>
<text x="304.2" y="64.2">C18</text>
<text x="325.9" y="64.5">U9</text>
<text x="226.5" y="66.8">1uF</text>
<text x="293.6" y="68">100uF</text>
<text x="303.8" y="66.2">2.2uF</text>
<text x="320.2" y="67">MIC2288YD5-TR</text>
<text x="361.5" y="68.7">R33</text>
<text x="361.5" y="71.2">47K</text>
<text x="221.4" y="72.6">GND</text>
<text x="280.5" y="76.4">GND</text>
<text x="287.9" y="75.1">GND</text>
<text x="299" y="72.6">GND</text>
<text x="373.4" y="73.8">C20</text>
<text x="373.5" y="76.3">10uF</text>
<text x="302.3" y="83.9" transform="rotate(-90 302.3 83.9)">TP1</text>
<text x="304.8" y="83.8" transform="rotate(-90 304.8 83.8)">12V_EN</text>
<text x="361.5" y="78.2">R34</text>
<text x="361.5" y="80.7">4.7K</text>
<text x="368.2" y="87.3">GND</text>
<text x="307.5" y="92.2">R32</text>
<text x="307.6" y="94.7">100K</text>
<text x="303.5" y="101.3">GND</text>
<text x="352.5" y="112.1">J9</text>
<text x="335.3" y="118.4">0685P2000-01</text>
<text x="340.1" y="115.9">F2</text>
<text x="346.2" y="114.3">BAT_CRNT_JMPR</text>
<text x="127.8" y="125">U4</text>
<text x="240.7" y="123.8">U8</text>
<text x="324.1" y="124">LED(Red)</text>
<text x="126.2" y="130.9" transform="rotate(-90 126.2 130.9)">VS</text>
<text x="128" y="127.5">INA219BxD</text>
<text x="129" y="131.2">SDA</text>
<text x="239.1" y="129.8" transform="rotate(-90 239.1 129.8)">VS</text>
<text x="240.9" y="126.4">INA219BxD</text>
<text x="241.9" y="130.1">SDA</text>
<text x="325.4" y="126.3">D10</text>
<text x="118.5" y="133.8">IN+</text>
<text x="129.2" y="133.8">SCL</text>
<text x="231.4" y="137.7">IN-</text>
<text x="231.4" y="132.6">IN+</text>
<text x="242.1" y="132.6">SCL</text>
<text x="243.4" y="137.7">A1</text>
<text x="325.1" y="137.6">1K</text>
<text x="325.2" y="135.1">R35</text>
<text x="356" y="136.1">GND GND</text>
<text x="118.5" y="138.8">IN-</text>
<text x="126.2" y="142.8" transform="rotate(-90 126.2 142.8)">GND</text>
<text x="130.5" y="138.8">A1</text>
<text x="130.5" y="141.4">A0</text>
<text x="239.1" y="141.6" transform="rotate(-90 239.1 141.6)">GND</text>
<text x="243.4" y="140.2">A0</text>
<text x="137.7" y="144.4">GND</text>
<text x="236.5" y="149.8">GND</text>
<text x="314.3" y="146.2">GND</text>
<text x="50" y="155.7">J8</text>
<text x="107.2" y="155.3">R21</text>
<text x="123.6" y="150.9">GND</text>
<text x="181.8" y="153.1">SS34LW_RVG</text>
<text x="186.6" y="150.5">D6</text>
<text x="42.1" y="157.9">SOLAR_CRNT_JMPR</text>
<text x="58.7" y="161.4">0685P2000-01</text>
<text x="63.5" y="158.8">F1</text>
<text x="107.6" y="157.9">0.1</text>
<text x="193.4" y="159.9">GND</text>
<text x="139.4" y="167.3">R22</text>
<text x="168.4" y="163.2">U5</text>
<text x="168.6" y="165.8">LT3652IMSE</text>
<text x="196" y="164.6">SRP4020T-5R6M</text>
<text x="201.9" y="162.1">L1</text>
<text x="76.8" y="170">R20</text>
<text x="76.8" y="172.6">4.7K</text>
<text x="118.7" y="173.7">C11</text>
<text x="139.4" y="169.9">21K</text>
<text x="157" y="169.5">~{SHDN}</text>
<text x="166.8" y="170.2" transform="rotate(-90 166.8 170.2)">VIN</text>
<text x="172.4" y="169.5">SW</text>
<text x="189.5" y="172.4">1uF</text>
<text x="189.5" y="169.9">C13</text>
<text x="197" y="172.1">SS34LW_RVG</text>
<text x="201.8" y="169.6">D7</text>
<text x="220.4" y="172.4">R30</text>
<text x="76.9" y="177.3">D3</text>
<text x="77.1" y="179.9">LED(Red)</text>
<text x="118.7" y="176.2">10uF</text>
<text x="139.4" y="178.5">R23</text>
<text x="157" y="174.5">VIN_REG</text>
<text x="157" y="179.6">~{CHRG}</text>
<text x="169" y="174.5">BOOST</text>
<text x="169.3" y="177.1">SENSE</text>
<text x="171.6" y="179.6">BAT</text>
<text x="220.8" y="174.9">0.1</text>
<text x="377.6" y="175.1">+3.3V</text>
<text x="139.4" y="181.1">10K</text>
<text x="157" y="182.2">~{FAULT}</text>
<text x="157" y="184.7">TIMER</text>
<text x="166.8" y="185.6" transform="rotate(-90 166.8 185.6)">GND</text>
<text x="171.6" y="182.2">NTC</text>
<text x="171.7" y="184.7">VFB</text>
<text x="187.4" y="185.1">R26</text>
<text x="197.4" y="185.1">R27</text>
<text x="237.3" y="181.7">C15</text>
<text x="237.3" y="184.2">10uF</text>
<text x="304.9" y="184.2">1uF</text>
<text x="305" y="181.7">C19</text>
<text x="349.6" y="181.7">C21</text>
<text x="349.7" y="184.2">0.1uF</text>
<text x="97.7" y="189.1">GND</text>
<text x="135.3" y="187.6">GND</text>
<text x="186.9" y="187.6">180K</text>
<text x="197.4" y="187.7">91K</text>
<text x="232.1" y="190.8">GND</text>
<text x="299.8" y="190.8">GND</text>
<text x="344.4" y="190.8">GND</text>
<text x="127.1" y="197.4">LED(Green)</text>
<text x="130.9" y="194.8">D4</text>
<text x="141.5" y="196">R24</text>
<text x="157.8" y="194.2">GND</text>
<text x="197.4" y="192.8">R28</text>
<text x="197.5" y="195.3">330K</text>
<text x="324.3" y="197.8">GND</text>
<text x="141.3" y="198.5">4.7K</text>
<text x="193.4" y="201.8">GND</text>
<text x="232.4" y="200.7">VBUS</text>
<text x="128.2" y="209.2">LED(Red)</text>
<text x="131.1" y="206.6">D5</text>
<text x="141.8" y="207.8">R25</text>
<text x="221.9" y="204.6">C14</text>
<text x="222" y="207.1">4.7uF</text>
<text x="233.1" y="209.6">U7</text>
<text x="141.5" y="210.3">4.7K</text>
<text x="216.7" y="213.6">GND</text>
<text x="232.7" y="215.8">VBAT</text>
<text x="234.6" y="212.1">MCP73832-2-OT</text>
<text x="224.3" y="220.9">PROG</text>
<text x="231.5" y="221.8" transform="rotate(-90 231.5 221.8)">VSS VDD</text>
<text x="232.9" y="220.9">STAT</text>
<text x="249.1" y="218.8">C16</text>
<text x="249.2" y="221.3">4.7uF</text>
<text x="263.2" y="220.6">D8</text>
<text x="220.5" y="223.9">R29</text>
<text x="220.6" y="226.4">3.2K</text>
<text x="243.9" y="227.9">GND</text>
<text x="262.2" y="227.4">R31</text>
<text x="263.4" y="223.2">LED(Green)</text>
<text x="222.8" y="233">GND</text>
<text x="262.1" y="230">1K</text>
</g>
<g font-size="1.4" fill="#840000">
<text x="249" y="60.4">1</text>
<text x="249" y="64.2">2</text>
<text x="279.5" y="60.4">7</text>
<text x="279.5" y="64.2">8</text>
<text x="249" y="68">3</text>
<text x="249" y="71.8">4</text>
<text x="279.5" y="71.8">5</text>
<text x="279.5" y="68">6</text>
<text x="313.9" y="69.9">5</text>
<text x="339.3" y="69.9">1</text>
<text x="313.9" y="75">4</text>
<text x="339.3" y="75">3</text>
<text x="339.3" y="80">2</text>
<text x="334.4" y="120.6">1</text>
<text x="347.1" y="120.6">2</text>
<text x="57.8" y="163.5">1</text>
<text x="70.5" y="163.5">2</text>
</g>
<g font-size="1.4" fill="#008484">
<text x="253" y="61.1">VIN</text>
<text x="253" y="64.9">VIN-1</text>
<text x="271.2" y="64.9">VOUT-1</text>
<text x="272.4" y="61.1">VOUT</text>
<text x="253" y="68.7">ON</text>
<text x="274.5" y="68.7">CT</text>
<text x="317.9" y="70.6">VIN</text>
<text x="333.9" y="70.6">SW</text>
<text x="253" y="72.6">VBIAS</text>
<text x="273.2" y="72.6">GND</text>
<text x="317.9" y="75.7">EN</text>
<text x="334.3" y="75.7">FB</text>
<text x="333" y="80.8">GND</text>
</g>
<g font-size="1.1" fill="#008484">
<text x="196.9" y="166">1</text>
<text x="208.4" y="166">2</text>
</g>
</svg>
